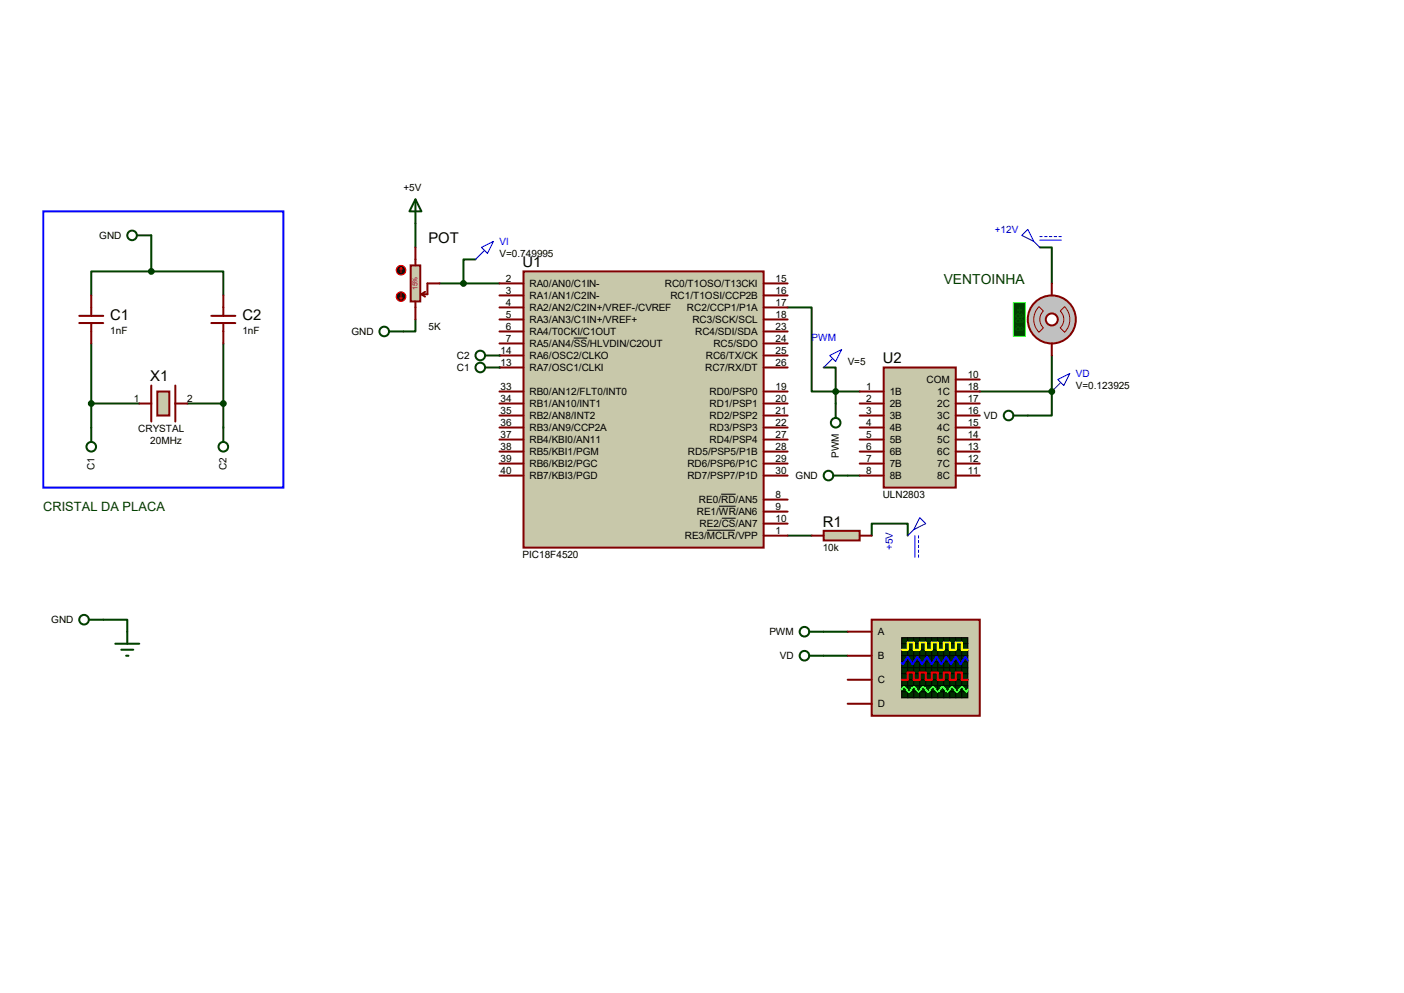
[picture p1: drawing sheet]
<svg xmlns="http://www.w3.org/2000/svg" width="297mm" height="210mm" viewBox="0 0 297 210" stroke-linecap="round" stroke-linejoin="round" font-family="sans-serif">
<path d="M19.3 72.6v17.8M47.2 72.6v17.8M19.3 85.3h10.2M39.6 85.3h7.6" fill="none" stroke="#004000" stroke-width=".42"/>
<g fill="#004000">
<circle cx="105.7" cy="77.7" r=".21"/>
<circle cx="105.7" cy="75.2" r=".21"/>
</g>
<g fill="none" stroke="#004000" stroke-width=".42">
<path d="M32 57.4h-12.7v5.1M32 57.4h15.2v5.1M32 49.8v7.6M87.9 47.2v5.1M93 59.9h12.7M100.6 54.9h-2.6v5M220 52.3h2.5v7.6M87.9 67.6v2.5h-2.6M166.6 65h5.1v17.8h5.1M174.2 77.7h2.6v5.1M176.8 82.8h5.1M207.3 82.8h15.2"/>
<path d="M166.6 113.3h5.1M184.4 113.3v-2.6h7.6v2.6M21.8 131.1h5.1v2.5"/>
</g>
<circle cx="222.5" cy="82.8" r=".21" fill="#004000"/>
<path d="M222.5 75.2v12.7h-5.1M176.8 82.8v2.5M179.3 100.6h2.6M174.2 133.6h5.1M174.2 138.7h5.1" fill="none" stroke="#004000" stroke-width=".42"/>
<path d="M110.7 57.4h50.8v58.4h-50.8z" fill="#c8c8aa" stroke="#800000" stroke-width=".42"/>
<g fill="none" stroke="#800000" stroke-width=".42">
<path d="M105.7 59.9h5M161.5 59.9h5.1M105.7 62.5h5M105.7 65h5M105.7 67.6h5M105.7 70.1h5M105.7 72.6h5M105.7 75.2h5M105.7 77.7h5M161.5 62.5h5.1M161.5 65h5.1M161.5 67.6h5.1"/>
<path d="M161.5 70.1h5.1M161.5 72.6h5.1M161.5 75.2h5.1M161.5 77.7h5.1M32 81.5v7.7M37.1 81.5v7.7M105.7 82.8h5M105.7 85.3h5M105.7 87.9h5M105.7 90.4h5M105.7 93h5M105.7 95.5h5"/>
<path d="M105.7 98h5M161.5 82.8h5.1M161.5 85.3h5.1M161.5 87.9h5.1M161.5 90.4h5.1M161.5 93h5.1M161.5 95.5h5.1M161.5 98h5.1M105.7 100.6h5M161.5 100.6h5.1M161.5 105.7h5.1M161.5 108.2h5.1"/>
<path d="M161.5 110.7h5.1M161.5 113.3h5.1"/>
</g>
<path d="M121.4 71.5h2.8M149.6 112.1h5.9M152.1 107.1h3.5M152.6 104.5h3M152.7 109.6h2.9" fill="none" stroke="#000" stroke-width=".21"/>
<path d="M33.3 82.8h2.5v5.1h-2.5z" fill="#c8c8aa" stroke="#800000" stroke-width=".42"/>
<path d="M16.8 68.3h5M16.8 66.8h5M19.3 62.5v4.3M19.3 68.3v4.3M44.7 68.3h5.1M44.7 66.8h5.1M47.2 62.5v4.3M47.2 68.3v4.3M29.5 85.3h2.5M37.1 85.3h2.5" fill="none" stroke="#800000" stroke-width=".42"/>
<g fill="none" stroke="#004000" stroke-width=".42">
<path d="M102.6 77.7h3.1M102.6 75.2h3.1M19.3 90.4v3.1M47.2 90.4v3.1"/>
<circle cx="101.6" cy="77.7" r="1.02"/>
<circle cx="101.6" cy="75.2" r="1.02"/>
<circle cx="19.3" cy="94.5" r="1.02"/>
<circle cx="47.2" cy="94.5" r="1.02"/>
</g>
<g fill="#004000" stroke="#004000" stroke-width=".42">
<circle cx="19.3" cy="85.3" r=".51"/>
<circle cx="47.2" cy="85.3" r=".51"/>
</g>
<path d="M186.9 77.7h15.3v25.4h-15.3z" fill="#c8c8aa" stroke="#800000" stroke-width=".42"/>
<g fill="none" stroke="#800000" stroke-width=".42">
<path d="M181.9 82.8h5M181.9 85.3h5M181.9 87.9h5M181.9 90.4h5M181.9 93h5M181.9 95.5h5M181.9 98h5M202.2 82.8h5.1M202.2 85.3h5.1M202.2 87.9h5.1M202.2 90.4h5.1M202.2 93h5.1"/>
<path d="M202.2 95.5h5.1M202.2 98h5.1M202.2 80.3h5.1M181.9 100.6h5M202.2 100.6h5.1"/>
</g>
<path d="M223.8 80.3l2.5-1.3-1.3 2.5zM224.3 81l-1.8 1.8" fill="none" stroke="#0000c0" stroke-width=".21"/>
<path d="M86.9 56.1h2v7.7h-2z" fill="#c8c8aa" stroke="#800000" stroke-width=".42"/>
<path d="M87.9 52.3v3.8M93 59.9h-2.6v2.3h-1.2M87.9 63.8v3.8M89.2 62.2l.7 .5M89.9 61.7l-.7 .5" fill="none" stroke="#800000" stroke-width=".42"/>
<circle cx="84.8" cy="57.1" r="1.02" fill="#400000" stroke="#f00" stroke-width=".21"/>
<path d="M84.8 56.6l-.2 .3M84.8 56.6l.3 .3M84.8 56.6v1.1" fill="none" stroke="#f00" stroke-width=".21"/>
<circle cx="84.8" cy="62.7" r="1.02" fill="#400000" stroke="#f00" stroke-width=".21"/>
<path d="M84.6 63l.2 .2M84.8 62.2v1M85.1 63l-.3 .2" fill="none" stroke="#f00" stroke-width=".21"/>
<g fill="none" stroke="#004000" stroke-width=".42">
<path d="M29 49.8h3M87.9 42.2l1.3 2.5h-2.6zM87.9 42.2v5M82.3 70.1h3M18.8 131.1h3M24.4 136.1h5.1M25.7 137.4h2.5M26.7 138.7h.5M26.9 133.6v2.5"/>
<circle cx="27.9" cy="49.8" r="1.02"/>
<circle cx="81.3" cy="70.1" r="1.02"/>
<circle cx="17.8" cy="131.1" r="1.02"/>
</g>
<g fill="#004000" stroke="#004000" stroke-width=".42">
<circle cx="32" cy="57.4" r=".51"/>
<circle cx="98" cy="59.9" r=".51"/>
</g>
<path d="M101.9 52.3l2.5-1.2-1.3 2.5zM102.4 53.1l-1.8 1.8" fill="none" stroke="#0000c0" stroke-width=".21"/>
<path d="M9.1 44.7h50.8v58.4h-50.8z" fill="none" stroke="#00f" stroke-width=".42"/>
<path d="M174.2 112.3h7.7v2h-7.7z" fill="#c8c8aa" stroke="#800000" stroke-width=".42"/>
<path d="M171.7 113.3h2.5M181.9 113.3h2.5" fill="none" stroke="#800000" stroke-width=".42"/>
<g fill="none" stroke="#0000c0" stroke-width=".21">
<path d="M217.4 48.5l1.3 2.6-2.5-1.3zM218.7 51.1l1.3 1.2M220 50h.5M220 50.8h4.5M221 50h.5M222 50h.5M223 50h.5M224 50h.5M175.5 75.2l2.6-1.3-1.3 2.6zM176 75.9l-1.8 1.8M193.3 112l-1.3 1.3M193.5 113.3v4.6"/>
<path d="M194.3 113.3v.5M194.3 114.3v.5M194.3 115.3v.5M194.3 116.3v.5M194.3 117.3v.6M194.6 109.5l1.2 1.2-2.5 1.3z"/>
</g>
<circle cx="176.8" cy="82.8" r=".51" fill="#004000" stroke="#004000" stroke-width=".42"/>
<path d="M214.4 64h2.5v7.1h-2.5z" fill="#004000" stroke="#0f0" stroke-width=".21"/>
<circle cx="222.5" cy="67.6" r="5.1" fill="#c0c0c0" stroke="#800000" stroke-width=".42"/>
<path d="M219.8 64.9l.9 .9a2.46 2.46 0 0 0 0 3.5l-.9 1a3.9 3.9 0 0 1 0-5.4zM225.2 64.9a3.9 3.9 0 0 1 0 5.4l-.9-1a2.46 2.46 0 0 0 0-3.5z" fill="none" stroke="#800000" stroke-width=".21"/>
<circle cx="222.5" cy="67.6" r="1.27" fill="#fff" stroke="#800000" stroke-width=".42"/>
<path d="M222.5 59.9v2.6M222.5 72.6v2.6" fill="none" stroke="#800000" stroke-width=".42"/>
<circle cx="222.5" cy="82.8" r=".51" fill="#004000" stroke="#004000" stroke-width=".42"/>
<g fill="none" stroke="#004000" stroke-width=".42">
<path d="M176.3 100.6h3"/>
<circle cx="175.3" cy="100.6" r="1.02"/>
</g>
<path d="M184.4 131.1h22.9v20.3h-22.9z" fill="#c8c8aa" stroke="#800000" stroke-width=".42"/>
<path d="M190.8 134.9h13.9v12.7h-13.9z" fill="#003000" stroke="#000" stroke-width=".25"/>
<g fill="none" stroke="#000" stroke-width=".21">
<path d="M190.8 138.7h14M190.8 136.1h14M190.8 137.4h14M190.8 140h14M192 134.9l.1 12.7M193.3 134.9v12.7M194.6 134.9v12.7M195.8 134.9l.1 12.7M197.1 134.9v12.7M198.4 134.9v12.7M199.6 134.9l.1 12.7M200.9 134.9l.1 12.7"/>
<path d="M202.2 134.9v12.7M203.5 134.9v12.7M190.8 142.5h14M190.8 143.8h14M190.8 145h14M190.8 146.3h14M190.8 141.2h14"/>
</g>
<path d="M190.8 137.4h1.2v-1.5h1.3v1.5h1.3v-1.5h1.2v1.5h1.3v-1.5h1.3v1.5h1.2v-1.5h1.3v1.5h1.3v-1.5h1.3v1.5h1.2" fill="none" stroke="#ff0" stroke-width=".42"/>
<path d="M190.8 143.8h1.2v-1.6h1.3v1.6h1.3v-1.6h1.2v1.6h1.3v-1.6h1.3v1.6h1.2v-1.6h1.3v1.6h1.3v-1.6h1.3v1.6h1.2" fill="none" stroke="#f00" stroke-width=".42"/>
<path d="M204.7 139.7l-.5-.8-1 1.6-1-1.6-1 1.6-1-1.6-1.1 1.6-1-1.6-1 1.6-1-1.6-1 1.6-1-1.6-1.1 1.6-1-1.6-1 1.6-.2-.3" fill="none" stroke="#00f" stroke-width=".42"/>
<path d="M190.8 145.8l.5-.5 1 1 1-1 1 1 1-1 1 1 1.1-1 1 1 1-1 1 1 1-1 1 1 1.1-1 1 1 .2-.5" fill="none" stroke="#0f0" stroke-width=".42"/>
<path d="M179.3 133.6h5.1M179.3 138.7h5.1M179.3 143.8h5.1M179.3 148.8h5.1" fill="none" stroke="#800000" stroke-width=".42"/>
<g fill="none" stroke="#004000" stroke-width=".42">
<path d="M176.8 85.3v3.1M214.4 87.9h3M171.2 133.6h3M171.2 138.7h3"/>
<circle cx="176.8" cy="89.4" r="1.02"/>
<circle cx="213.4" cy="87.9" r="1.02"/>
<circle cx="170.2" cy="138.7" r="1.02"/>
<circle cx="170.2" cy="133.6" r="1.02"/>
</g>
<g font-size="3.1">
<text x="90.6" y="51.4">POT</text>
<text x="110.5" y="56.5">U1</text>
<text x="23.3" y="67.6">C1</text>
<text x="51.3" y="67.6">C2</text>
<text x="186.7" y="76.8">U2</text>
<text x="31.8" y="80.6">X1</text>
<text x="174" y="111.4">R1</text>
</g>
<text font-size="2.9" fill="#004000" x="199.6" y="60.1">VENTOINHA</text>
<text font-size="2.7" fill="#004000" x="9.1" y="108.1">CRISTAL DA PLACA</text>
<g font-size="2.1">
<text x="85.3" y="40.4">+5V</text>
<text x="21" y="50.5">GND</text>
<text x="105.7" y="54.3">V=0.749995</text>
<text x="107" y="59.6">2</text>
<text x="164.1" y="59.6">15</text>
<text x="107" y="62.1">3</text>
<text x="107" y="64.6">4</text>
<text x="112" y="60.7">RA0/AN0/C1IN-</text>
<text x="112" y="63.2">RA1/AN1/C2IN-</text>
<text x="112" y="65.8">RA2/AN2/C2IN+/VREF-/CVREF</text>
<text x="140.6" y="60.7">RC0/T1OSO/T13CKI</text>
<text x="141.8" y="63.2">RC1/T1OSI/CCP2B</text>
<text x="145.3" y="65.8">RC2/CCP1/P1A</text>
<text x="164.1" y="62.1">16</text>
<text x="164.1" y="64.6">17</text>
<text x="23.3" y="70.6">1nF</text>
<text x="51.3" y="70.6">1nF</text>
<text x="74.3" y="70.9">GND</text>
<text x="90.6" y="69.7">5K</text>
<text x="107" y="67.2">5</text>
<text x="107" y="69.7">6</text>
<text x="112" y="68.3">RA3/AN3/C1IN+/VREF+</text>
<text x="112" y="70.9">RA4/T0CKI/C1OUT</text>
<text x="146.5" y="68.3">RC3/SCK/SCL</text>
<text x="147.1" y="70.9">RC4/SDI/SDA</text>
<text x="164.1" y="67.2">18</text>
<text x="164.1" y="69.7">23</text>
<text x="96.6" y="75.9">C2</text>
<text x="105.9" y="74.8">14</text>
<text x="105.9" y="77.3">13</text>
<text x="107" y="72.3">7</text>
<text x="112" y="73.4">RA5/AN4/SS/HLVDIN/C2OUT</text>
<text x="112" y="75.9">RA6/OSC2/CLKO</text>
<text x="149.3" y="75.9">RC6/TX/CK</text>
<text x="150.9" y="73.4">RC5/SDO</text>
<text x="164.1" y="72.3">24</text>
<text x="164.1" y="74.8">25</text>
<text x="164.1" y="77.3">26</text>
<text x="179.3" y="77.1">V=5</text>
<text x="96.6" y="78.5">C1</text>
<text x="105.9" y="82.4">33</text>
<text x="112" y="78.5">RA7/OSC1/CLKI</text>
<text x="112" y="83.6">RB0/AN12/FLT0/INT0</text>
<text x="149.2" y="78.5">RC7/RX/DT</text>
<text x="150.1" y="83.6">RD0/PSP0</text>
<text x="164.1" y="82.4">19</text>
<text x="183.2" y="82.4">1</text>
<text x="188.2" y="83.6">1B</text>
<text x="196" y="81">COM</text>
<text x="198.2" y="83.6">1C</text>
<text x="204.7" y="82.4">18</text>
<text x="204.7" y="79.9">10</text>
<text x="227.6" y="82.2">V=0.123925</text>
<text x="28.3" y="85">1</text>
<text x="39.6" y="85">2</text>
<text x="105.9" y="85">34</text>
<text x="105.9" y="87.5">35</text>
<text x="112" y="86.1">RB1/AN10/INT1</text>
<text x="112" y="88.6">RB2/AN8/INT2</text>
<text x="150.1" y="86.1">RD1/PSP1</text>
<text x="150.1" y="88.6">RD2/PSP2</text>
<text x="164.1" y="85">20</text>
<text x="164.1" y="87.5">21</text>
<text x="183.2" y="85">2</text>
<text x="183.2" y="87.5">3</text>
<text x="188.2" y="86.1">2B</text>
<text x="188.2" y="88.6">3B</text>
<text x="198.2" y="86.1">2C</text>
<text x="198.2" y="88.6">3C</text>
<text x="204.7" y="85">17</text>
<text x="204.7" y="87.5">16</text>
<text x="208.2" y="88.6">VD</text>
<text x="29.3" y="91.3">CRYSTAL</text>
<text x="31.8" y="93.9">20MHz</text>
<text x="105.9" y="90">36</text>
<text x="105.9" y="92.6">37</text>
<text x="105.9" y="95.1">38</text>
<text x="112" y="91.2">RB3/AN9/CCP2A</text>
<text x="112" y="93.7">RB4/KBI0/AN11</text>
<text x="150.1" y="91.2">RD3/PSP3</text>
<text x="150.1" y="93.7">RD4/PSP4</text>
<text x="164.1" y="90">22</text>
<text x="164.1" y="92.6">27</text>
<text x="164.1" y="95.1">28</text>
<text x="183.2" y="90">4</text>
<text x="183.2" y="92.6">5</text>
<text x="183.2" y="95.1">6</text>
<text x="188.2" y="91.2">4B</text>
<text x="188.2" y="93.7">5B</text>
<text x="198.2" y="91.2">4C</text>
<text x="198.2" y="93.7">5C</text>
<text x="204.7" y="90">15</text>
<text x="204.7" y="92.6">14</text>
<text x="204.7" y="95.1">13</text>
<text x="20" y="99.4" transform="rotate(-90 20 99.4)">C1</text>
<text x="47.9" y="99.4" transform="rotate(-90 47.9 99.4)">C2</text>
<text x="105.9" y="97.7">39</text>
<text x="105.9" y="100.2">40</text>
<text x="112" y="96.3">RB5/KBI1/PGM</text>
<text x="112" y="98.8">RB6/KBI2/PGC</text>
<text x="112" y="101.3">RB7/KBI3/PGD</text>
<text x="145.4" y="98.8">RD6/PSP6/P1C</text>
<text x="145.4" y="101.3">RD7/PSP7/P1D</text>
<text x="145.5" y="96.3">RD5/PSP5/P1B</text>
<text x="164.1" y="97.7">29</text>
<text x="164.1" y="100.2">30</text>
<text x="168.3" y="101.3">GND</text>
<text x="177.5" y="96.8" transform="rotate(-90 177.5 96.8)">PWM</text>
<text x="183.2" y="97.7">7</text>
<text x="183.2" y="100.2">8</text>
<text x="188.2" y="96.3">6B</text>
<text x="188.2" y="98.8">7B</text>
<text x="188.2" y="101.3">8B</text>
<text x="198.2" y="96.3">6C</text>
<text x="198.2" y="98.8">7C</text>
<text x="198.2" y="101.3">8C</text>
<text x="204.7" y="97.7">12</text>
<text x="204.7" y="100.2">11</text>
<text x="147.9" y="106.4">RE0/RD/AN5</text>
<text x="164.1" y="105.3">8</text>
<text x="164.1" y="107.8">9</text>
<text x="186.7" y="105.3">ULN2803</text>
<text x="147.4" y="109">RE1/WR/AN6</text>
<text x="148" y="111.5">RE2/CS/AN7</text>
<text x="164.1" y="110.4">10</text>
<text x="164.1" y="112.9">1</text>
<text x="110.5" y="118">PIC18F4520</text>
<text x="144.9" y="114">RE3/MCLR/VPP</text>
<text x="174" y="116.5">10k</text>
<text x="10.8" y="131.8">GND</text>
<text x="162.8" y="134.4">PWM</text>
<text x="185.7" y="134.4">A</text>
<text x="165" y="139.4">VD</text>
<text x="185.7" y="139.4">B</text>
<text x="185.7" y="144.5">C</text>
<text x="185.7" y="149.6">D</text>
</g>
<g font-size="2.1" fill="#0000c0">
<text x="105.7" y="51.8">VI</text>
<text x="210.4" y="49.3">+12V</text>
<text x="171.7" y="72.1">PWM</text>
<text x="227.6" y="79.8">VD</text>
<text x="188.9" y="116.3" transform="rotate(-90 188.9 116.3)">+5V</text>
</g>
<text font-size="2.1" fill="#008000" x="215" y="64.9" transform="rotate(90 215 64.9)">+88.8</text>
<text font-size="1.4" fill="#c00000" x="88.4" y="61.4" transform="rotate(-90 88.4 61.4)">15%</text>
</svg>
